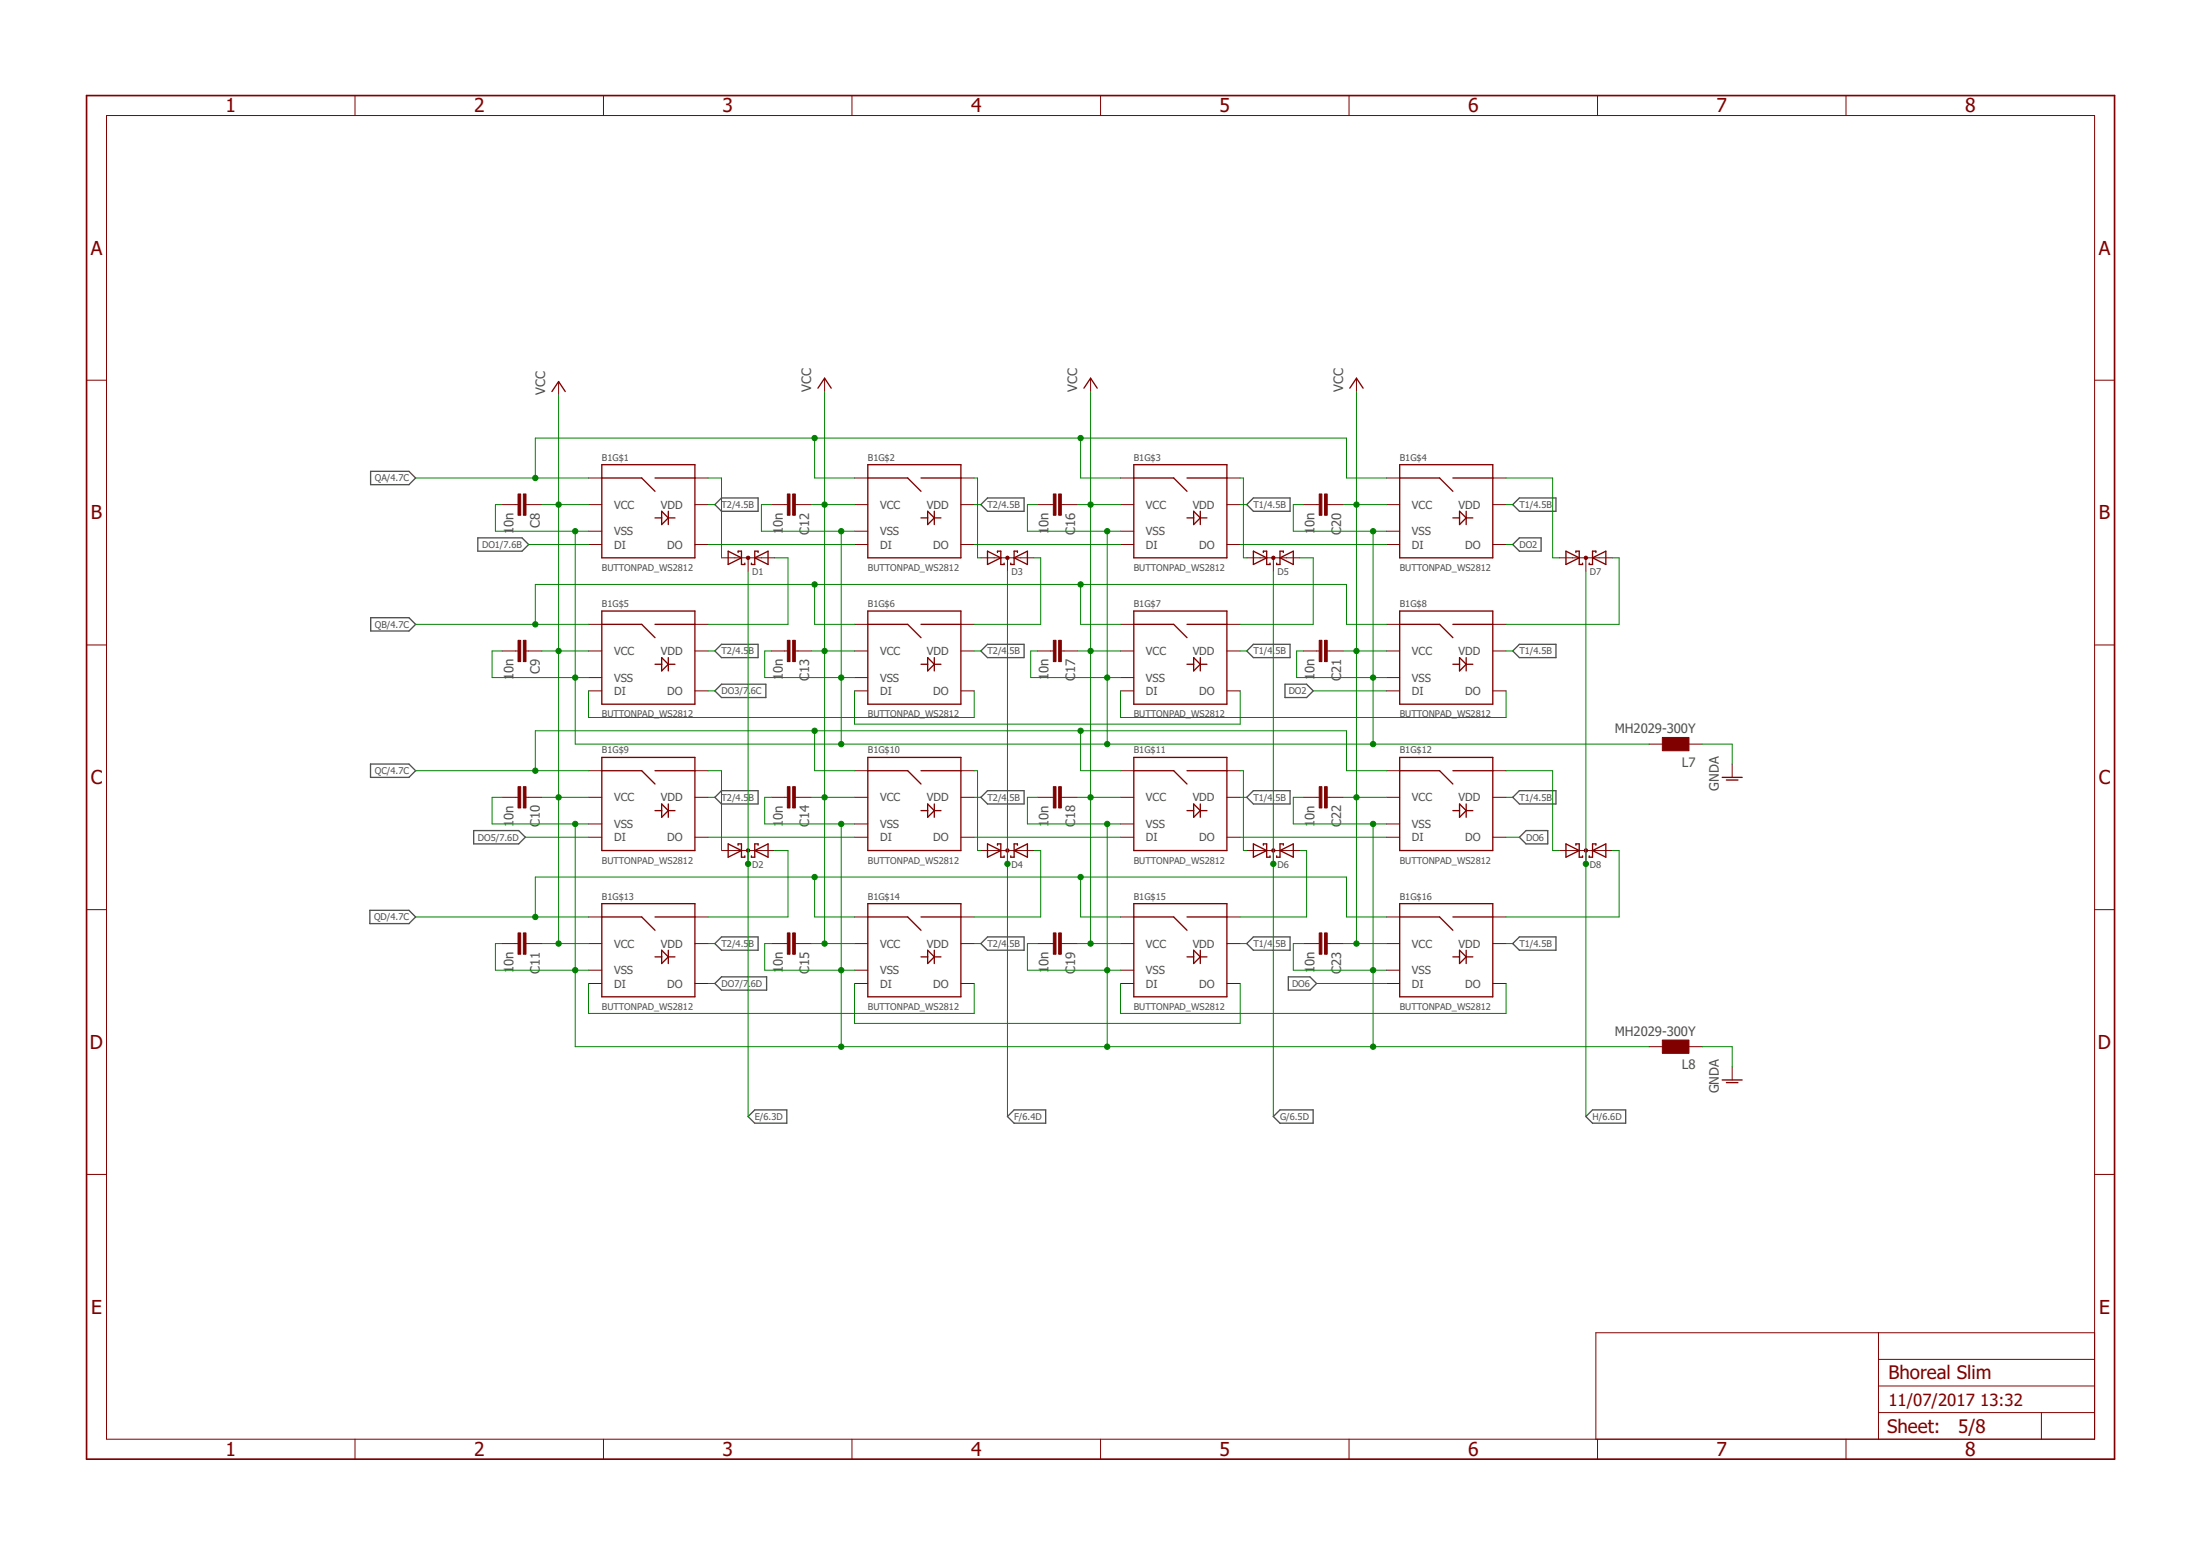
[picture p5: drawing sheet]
<svg xmlns="http://www.w3.org/2000/svg" width="420mm" height="297mm" viewBox="0 0 420 297" stroke-linecap="round" stroke-linejoin="round" font-family="sans-serif">
<g fill="none" stroke="#505050" stroke-width=".25">
<path d="M70.8 90h7.3l1.3 1.2-1.3 1.3h-7.3zM137.8 95.1h7v2.5h-7l-1.3-1.3zM188.6 95.1h7v2.5h-7l-1.3-1.3zM238.1 96.3l1.3-1.2h7v2.5h-7zM290.2 95.1h7v2.5h-7l-1.3-1.3zM70.8 117.9h7.3l1.3 1.3-1.3 1.3h-7.3zM91.2 102.7h8.5l1.3 1.2-1.3 1.3h-8.5zM288.9 103.9l1.3-1.2h4.1v2.5h-4.1zM136.5 131.9l1.3-1.3h8.5v2.6h-8.5zM137.8 123h7v2.5h-7l-1.3-1.2zM188.6 123h7v2.5h-7l-1.3-1.2zM238.1 124.3l1.3-1.3h7v2.5h-7z"/>
<path d="M245.4 130.6h4.1l1.3 1.3-1.3 1.3h-4.1zM288.9 124.3l1.3-1.3h7v2.5h-7zM70.8 145.9h7.3l1.3 1.2-1.3 1.3h-7.3zM90.5 158.6h8.6l1.2 1.2-1.2 1.3h-8.6zM137.8 150.9h7v2.6h-7l-1.3-1.3zM188.6 150.9h7v2.6h-7l-1.3-1.3zM239.4 150.9h7v2.6h-7l-1.3-1.3zM288.9 152.2l1.3-1.3h7v2.6h-7zM290.2 159.8l1.2-1.2h4.2v2.5h-4.2zM70.6 173.8h7.5l1.3 1.2-1.3 1.3h-7.5zM137.8 178.9h7v2.5h-7l-1.3-1.3zM188.6 178.9h7v2.5h-7l-1.3-1.3z"/>
<path d="M136.5 187.7l1.3-1.2h8.6v2.5h-8.6zM238.1 180.1l1.3-1.2h7v2.5h-7zM246 186.5h4.2l1.2 1.2-1.2 1.3h-4.2zM288.9 180.1l1.3-1.2h7v2.5h-7zM142.9 213.1l1.2-1.2h6.2v2.5h-6.2zM193.7 211.9h6v2.5h-6l-1.3-1.3zM244.5 211.9h6.3v2.5h-6.3l-1.3-1.3zM304.1 211.9h6.4v2.5h-6.4l-1.2-1.3z"/>
</g>
<g fill="none" stroke="#800000" stroke-width=".25">
<path d="M105.4 74.7l1.3-1.9 1.2 1.9M156.2 74.1l1.3-1.9 1.2 1.9M207 74.1l1.3-1.9 1.2 1.9M257.8 74.1l1.3-1.9 1.2 1.9M114.9 88.7h17.8v17.8h-17.8zM114.9 91.2h7.7l2.5 2.6M125.1 91.2h7.6M125.1 98.9h1.3M126.4 97.6l1.2 1.3-1.2 1.2zM127.6 97.6v2.5M127.6 98.9h1.3M165.7 88.7h17.8v17.8h-17.8z"/>
<path d="M165.7 91.2h7.7l2.5 2.6M175.9 91.2h7.6M175.9 98.9h1.3M177.2 97.6l1.2 1.3-1.2 1.2zM178.4 98.9h1.3M178.4 97.6v2.5M216.5 88.7h17.8v17.8h-17.8zM216.5 91.2h7.7l2.5 2.6M226.7 91.2h7.6M226.7 98.9h1.3M228 97.6l1.2 1.3-1.2 1.2zM229.2 98.9h1.3"/>
<path d="M229.2 97.6v2.5M267.3 88.7h17.8v17.8h-17.8zM267.3 91.2h7.6l2.6 2.6M277.5 91.2h7.6M277.5 98.9h1.2M278.7 97.6l1.3 1.3-1.3 1.2zM280 98.9h1.3M280 97.6v2.5M114.9 116.6h17.8v17.8h-17.8zM114.9 119.2h7.7l2.5 2.5M125.1 119.2h7.6M139.1 105.2l2.5 1.3-2.5 1.3z"/>
<path d="M141 105.5v-.3h.6v2.6h.6v-.3M144.1 106.5l2.6-1.3v2.6zM144.8 105.5v-.3h-.7v2.6h-.6v-.3M165.7 116.6h17.8v17.8h-17.8zM165.7 119.2h7.7l2.5 2.5M175.9 119.2h7.6M188.6 105.2l2.5 1.3-2.5 1.3zM190.5 105.5v-.3h.6v2.6h.7v-.3M193.7 106.5l2.5-1.3v2.6zM194.3 105.5v-.3h-.6v2.6h-.7v-.3M216.5 116.6h17.8v17.8h-17.8zM216.5 119.2h7.7l2.5 2.5"/>
<path d="M226.7 119.2h7.6M239.4 105.2l2.5 1.3-2.5 1.3zM241.3 105.5v-.3h.6v2.6h.6v-.3M244.5 106.5l2.5-1.3v2.6zM245.1 105.5v-.3h-.6v2.6h-.7v-.3M267.3 116.6h17.8v17.8h-17.8zM267.3 119.2h7.6l2.6 2.5M277.5 119.2h7.6M299.1 105.2l2.5 1.3-2.5 1.3zM301 105.5v-.3h.6v2.6h.6v-.3M304.1 106.5l2.6-1.3v2.6zM304.8 105.5v-.3h-.7v2.6h-.6v-.3"/>
<path d="M125.1 126.8h1.3M126.4 125.5l1.2 1.3-1.2 1.3zM127.6 125.5v2.6M127.6 126.8h1.3M175.9 126.8h1.3M177.2 125.5l1.2 1.3-1.2 1.3zM178.4 125.5v2.6M178.4 126.8h1.3M226.7 126.8h1.3M228 125.5l1.2 1.3-1.2 1.3zM229.2 125.5v2.6M229.2 126.8h1.3"/>
<path d="M277.5 126.8h1.2M278.7 125.5l1.3 1.3-1.3 1.3zM280 125.5v2.6M280 126.8h1.3M114.9 144.6h17.8v17.8h-17.8zM114.9 147.1h7.7l2.5 2.6M125.1 147.1h7.6M125.1 154.7h1.3M126.4 153.5l1.2 1.2-1.2 1.3zM127.6 153.5v2.5M127.6 154.7h1.3M165.7 144.6h17.8v17.8h-17.8z"/>
<path d="M165.7 147.1h7.7l2.5 2.6M175.9 147.1h7.6M175.9 154.7h1.3M177.2 153.5l1.2 1.2-1.2 1.3zM178.4 153.5v2.5M178.4 154.7h1.3M216.5 144.6h17.8v17.8h-17.8zM216.5 147.1h7.7l2.5 2.6M226.7 147.1h7.6M226.7 154.7h1.3M228 153.5l1.2 1.2-1.2 1.3zM229.2 153.5v2.5"/>
<path d="M229.2 154.7h1.3M267.3 144.6h17.8v17.8h-17.8zM267.3 147.1h7.6l2.6 2.6M277.5 147.1h7.6M277.5 154.7h1.2M278.7 153.5l1.3 1.2-1.3 1.3zM280 153.5v2.5M280 154.7h1.3M328.9 148.4h3.8M329.7 148.9h2.2M114.9 172.5h17.8v17.8h-17.8zM114.9 175h7.7l2.5 2.6"/>
<path d="M125.1 175h7.6M139.1 161.1l2.5 1.3-2.5 1.2zM141 161.4v-.3h.6v2.5h.6v-.2M144.1 162.4l2.6-1.3v2.5zM144.8 161.4v-.3h-.7v2.5h-.6v-.2M165.7 172.5h17.8v17.8h-17.8zM165.7 175h7.7l2.5 2.6M175.9 175h7.6M188.6 161.1l2.5 1.3-2.5 1.2zM190.5 161.4v-.3h.6v2.5h.7v-.2M193.7 162.4l2.5-1.3v2.5zM194.3 161.4v-.3h-.6v2.5h-.7v-.2"/>
<path d="M216.5 172.5h17.8v17.8h-17.8zM216.5 175h7.7l2.5 2.6M226.7 175h7.6M239.4 161.1l2.5 1.3-2.5 1.2zM241.3 161.4v-.3h.6v2.5h.6v-.2M244.5 162.4l2.5-1.3v2.5zM245.1 161.4v-.3h-.6v2.5h-.7v-.2M267.3 172.5h17.8v17.8h-17.8zM267.3 175h7.6l2.6 2.6M277.5 175h7.6M299.1 161.1l2.5 1.3-2.5 1.2zM301 161.4v-.3h.6v2.5h.6v-.2"/>
<path d="M304.1 162.4l2.6-1.3v2.5zM304.8 161.4v-.3h-.7v2.5h-.6v-.2M125.1 182.7h1.3M126.4 181.4l1.2 1.3-1.2 1.2zM127.6 181.4v2.5M127.6 182.7h1.3M175.9 182.7h1.3M177.2 181.4l1.2 1.3-1.2 1.2zM178.4 181.4v2.5M178.4 182.7h1.3M226.7 182.7h1.3M228 181.4l1.2 1.3-1.2 1.2z"/>
<path d="M229.2 181.4v2.5M229.2 182.7h1.3M277.5 182.7h1.2M278.7 181.4l1.3 1.3-1.3 1.2zM280 181.4v2.5M280 182.7h1.3M328.9 206.2h3.8M329.7 206.7h2.2"/>
</g>
<g fill="none" stroke="#800000" stroke-width=".19">
<path d="M67.8 18.2v3.9M115.3 18.2v3.9M162.7 18.2v3.9M210.2 18.2v3.9M257.6 18.2v3.9M305.1 18.2v3.9M352.6 18.2v3.9M20.3 22.1h379.7v252.6h-379.7zM16.5 72.6h3.8M106.7 72.8v2.6M157.5 72.2v2.5M208.3 72.2v2.5"/>
<path d="M259.1 72.2v2.5M400 72.6h3.8M95.9 96.3h3M100.5 96.3h3M112.4 96.3h2.5M112.4 91.2h2.5M132.7 96.3h2.6M132.7 91.2h2.6M147.3 96.3h3.1M151.9 96.3h3M163.2 96.3h2.5M163.2 91.2h2.5"/>
<path d="M183.5 96.3h2.6M183.5 91.2h2.6M198.1 96.3h3.1M202.7 96.3h3M214 96.3h2.5M214 91.2h2.5M234.3 96.3h2.6M234.3 91.2h2.6M248.9 96.3h3M253.5 96.3h3M264.8 96.3h2.5M264.8 91.2h2.5"/>
<path d="M285.1 96.3h2.5M285.1 91.2h2.5M112.4 101.4h2.5M112.4 103.9h2.5M112.4 119.2h2.5M132.7 103.9h2.6M132.7 119.2h2.6M137.8 106.5h10.2M142.9 106.5v2.5M163.2 101.4h2.5M163.2 103.9h2.5M163.2 119.2h2.5"/>
<path d="M183.5 103.9h2.6M183.5 119.2h2.6M187.3 106.5h10.2M192.4 106.5v2.5M214 101.4h2.5M214 103.9h2.5M214 119.2h2.5M234.3 103.9h2.6M234.3 119.2h2.6M238.1 106.5h10.2M243.2 106.5v2.5M264.8 101.4h2.5"/>
<path d="M264.8 103.9h2.5M264.8 119.2h2.5M285.1 103.9h2.5M285.1 119.2h2.5M297.8 106.5h10.2M302.9 106.5v2.5M16.5 123.1h3.8M95.9 124.3h3M100.5 124.3h3M112.4 124.3h2.5M112.4 129.3h2.5M112.4 131.9h2.5"/>
<path d="M132.7 124.3h2.6M132.7 131.9h2.6M147.3 124.3h3.1M151.9 124.3h3M163.2 124.3h2.5M163.2 129.3h2.5M163.2 131.9h2.5M183.5 124.3h2.6M183.5 131.9h2.6M198.1 124.3h3.1M202.7 124.3h3M214 124.3h2.5"/>
<path d="M214 129.3h2.5M214 131.9h2.5M234.3 124.3h2.6M234.3 131.9h2.6M248.9 124.3h3M253.5 124.3h3M264.8 124.3h2.5M264.8 129.3h2.5M264.8 131.9h2.5M285.1 124.3h2.5M285.1 131.9h2.5M400 123.1h3.8"/>
<path d="M95.9 152.2h3M100.5 152.2h3M112.4 152.2h2.5M112.4 157.3h2.5M112.4 147.1h2.5M112.4 159.8h2.5M132.7 152.2h2.6M132.7 147.1h2.6M132.7 159.8h2.6M147.3 152.2h3.1M151.9 152.2h3M163.2 152.2h2.5"/>
<path d="M163.2 157.3h2.5M163.2 147.1h2.5M163.2 159.8h2.5M183.5 152.2h2.6M183.5 147.1h2.6M183.5 159.8h2.6M198.1 152.2h3.1M202.7 152.2h3M214 152.2h2.5M214 157.3h2.5M214 147.1h2.5M214 159.8h2.5"/>
<path d="M234.3 152.2h2.6M234.3 147.1h2.6M234.3 159.8h2.6M248.9 152.2h3M253.5 152.2h3M264.8 152.2h2.5M264.8 157.3h2.5M264.8 147.1h2.5M264.8 159.8h2.5M285.1 152.2h2.5M285.1 147.1h2.5M285.1 159.8h2.5"/>
<path d="M314.9 142h2.6M322.6 142h2.5M330.8 145.9v2.5M16.5 173.7h3.8M112.4 175h2.5M132.7 175h2.6M137.8 162.4h10.2M142.9 162.4v2.5M163.2 175h2.5M183.5 175h2.6M187.3 162.4h10.2M192.4 162.4v2.5"/>
<path d="M214 175h2.5M234.3 175h2.6M238.1 162.4h10.2M243.2 162.4v2.5M264.8 175h2.5M285.1 175h2.5M297.8 162.4h10.2M302.9 162.4v2.5M400 173.7h3.8M95.9 180.1h3M100.5 180.1h3M112.4 180.1h2.5"/>
<path d="M112.4 185.2h2.5M112.4 187.7h2.5M132.7 180.1h2.6M132.7 187.7h2.6M147.3 180.1h3.1M151.9 180.1h3M163.2 180.1h2.5M163.2 185.2h2.5M163.2 187.7h2.5M183.5 180.1h2.6M183.5 187.7h2.6M198.1 180.1h3.1"/>
<path d="M202.7 180.1h3M214 180.1h2.5M214 185.2h2.5M214 187.7h2.5M234.3 180.1h2.6M234.3 187.7h2.6M248.9 180.1h3M253.5 180.1h3M264.8 180.1h2.5M264.8 185.2h2.5M264.8 187.7h2.5M285.1 180.1h2.5"/>
<path d="M285.1 187.7h2.5M314.9 199.8h2.6M322.6 199.8h2.5M330.8 203.6v2.6M16.5 224.2h3.8M400 224.2h3.8M358.8 254.4v20.3M358.8 259.5h41.2M400 254.4h-95.2v20.3M67.8 274.7v3.9M115.3 274.7v3.9M162.7 274.7v3.9"/>
<path d="M210.2 274.7v3.9M257.6 274.7v3.9M305.1 274.7v3.9M352.6 274.7v3.9M358.8 269.7h41.2M358.8 264.6h41.2M389.9 269.7v5"/>
</g>
<g fill="#800000" stroke="#800000" stroke-width=".19">
<path d="M98.9 94.3h.5v4.1h-.5z"/>
<path d="M99.9 94.3h.6v4.1h-.6z"/>
<path d="M98.9 122.2h.5v4.1h-.5z"/>
<path d="M99.9 122.2h.6v4.1h-.6z"/>
<path d="M98.9 150.2h.5v4h-.5z"/>
<path d="M99.9 150.2h.6v4h-.6z"/>
<path d="M98.9 178.1h.5v4.1h-.5z"/>
<path d="M99.9 178.1h.6v4.1h-.6z"/>
<path d="M150.4 94.3h.5v4.1h-.5z"/>
<path d="M151.4 94.3h.5v4.1h-.5z"/>
<path d="M150.4 122.2h.5v4.1h-.5z"/>
<path d="M151.4 122.2h.5v4.1h-.5z"/>
<path d="M150.4 150.2h.5v4h-.5z"/>
<path d="M151.4 150.2h.5v4h-.5z"/>
<path d="M150.4 178.1h.5v4.1h-.5z"/>
<path d="M151.4 178.1h.5v4.1h-.5z"/>
<path d="M201.2 94.3h.5v4.1h-.5z"/>
<path d="M202.2 94.3h.5v4.1h-.5z"/>
<path d="M201.2 122.2h.5v4.1h-.5z"/>
<path d="M202.2 122.2h.5v4.1h-.5z"/>
<path d="M201.2 150.2h.5v4h-.5z"/>
<path d="M202.2 150.2h.5v4h-.5z"/>
<path d="M201.2 178.1h.5v4.1h-.5z"/>
<path d="M202.2 178.1h.5v4.1h-.5z"/>
<path d="M251.9 94.3h.6v4.1h-.6z"/>
<path d="M253 94.3h.5v4.1h-.5z"/>
<path d="M251.9 122.2h.6v4.1h-.6z"/>
<path d="M253 122.2h.5v4.1h-.5z"/>
<path d="M251.9 150.2h.6v4h-.6z"/>
<path d="M253 150.2h.5v4h-.5z"/>
<path d="M251.9 178.1h.6v4.1h-.6z"/>
<path d="M253 178.1h.5v4.1h-.5z"/>
<path d="M317.5 140.8h5.1v2.5h-5.1z"/>
<path d="M317.5 198.5h5.1v2.6h-5.1z"/>
</g>
<g fill="#800000" stroke="#800000" stroke-width=".19">
<path d="M142.6 162.1h.5l.1 .3-.1 .2h-.5l-.1-.2z" fill-rule="evenodd"/>
<path d="M192.2 162.1h.4v.5h-.4l-.1-.2z" fill-rule="evenodd"/>
<path d="M243 162.1h.4l.1 .3-.1 .2h-.4z" fill-rule="evenodd"/>
<path d="M302.6 162.1h.5l.1 .3-.1 .2h-.5z" fill-rule="evenodd"/>
<circle cx="142.9" cy="106.5" r=".33"/>
<circle cx="192.4" cy="106.5" r=".33"/>
<circle cx="243.2" cy="106.5" r=".33"/>
<circle cx="302.9" cy="106.5" r=".33"/>
</g>
<path d="M16.5 18.2h387.3v260.4h-387.3z" fill="none" stroke="#800000" stroke-width=".32"/>
<g fill="none" stroke="#008000" stroke-width=".19">
<path d="M106.7 75.4v104.7M157.5 74.7v105.4M208.3 74.7v105.4M259.1 74.7v105.4M79.4 91.2h33M95.9 96.3h-1.3v5.1h17.8M102.2 91.2v-7.6h155v7.6h7.6M103.5 96.3h8.9M135.3 91.2h2.5v15.3M135.3 96.3h1.2M147.3 96.3h-1.9v5.1h17.8M154.9 96.3h8.3"/>
<path d="M155.6 83.6v7.6h7.6M186.1 91.2h.6v15.3h.6M186.1 96.3h1.2M198.1 96.3h-1.9v5.1h17.8M205.7 96.3h8.3M206.4 83.6v7.6h7.6M236.9 91.2h.6v15.3h.6M236.9 96.3h1.2M248.9 96.3h-1.9v5.1h17.8M256.5 96.3h8.3M287.6 91.2h8.9v15.3h1.3M287.6 96.3h1.3"/>
<path d="M79.4 119.2h33M101 103.9h11.4M102.2 119.2v-7.6h155v7.6h7.6M109.9 101.4v40.6h205M135.3 103.9h27.9M142.9 109v104.1M148 106.5h2.5v12.7h-15.2M155.6 111.6v7.6h7.6M160.7 101.4v40.6M186.1 103.9h27.9M192.4 109v104.1M197.5 106.5h1.3v12.7h-12.7"/>
<path d="M206.4 111.6v7.6h7.6M211.5 101.4v40.6M236.9 103.9h27.9M243.2 109v104.1M248.3 106.5h2.5v12.7h-13.9M262.2 101.4v40.6M287.6 103.9h1.3M302.9 109v104.1M308 106.5h1.2v12.7h-21.6M95.9 124.3h-1.9v5h18.4M103.5 124.3h8.9M112.4 131.9v5.1h73.7v-5.1"/>
<path d="M135.3 131.9h1.2M135.3 124.3h1.2M147.3 124.3h-1.3v5h17.2M154.9 124.3h8.3M155.6 139.5v7.6h7.6M163.2 131.9v6.3h73.7v-6.3M186.1 124.3h1.2M198.1 124.3h-1.3v5h17.2M205.7 124.3h8.3M206.4 139.5v7.6h7.6M214 131.9v5.1h73.6v-5.1M236.9 124.3h1.2"/>
<path d="M248.9 124.3h-1.3v5h17.2M250.8 131.9h14M256.5 124.3h8.3M287.6 124.3h1.3M79.4 147.1h33M95.9 152.2h-1.9v5.1h18.4M100.3 159.8h12.1M102.2 147.1v-7.6h155v7.6h7.6M103.5 152.2h8.9M109.9 157.3v42.5h205M135.3 147.1h2.5v15.3M135.3 159.8h27.9"/>
<path d="M135.3 152.2h1.2M147.3 152.2h-1.3v5.1h17.2M154.9 152.2h8.3M160.7 157.3v42.5M186.1 147.1h.6v15.3h.6M186.1 159.8h27.9M186.1 152.2h1.2M198.1 152.2h-1.9v5.1h17.8M205.7 152.2h8.3M211.5 157.3v42.5M236.9 147.1h.6v15.3h.6M236.9 159.8h27.9"/>
<path d="M236.9 152.2h1.2M248.9 152.2h-1.9v5.1h17.8M256.5 152.2h8.3M262.2 157.3v42.5M287.6 147.1h8.9v15.3h1.3M287.6 159.8h2.6M287.6 152.2h1.3M325.1 142h5.7v3.9M79.4 175h33M102.2 175v-7.6h155v7.6h7.6M148 162.4h2.5v12.6h-15.2M155.6 167.4v7.6h7.6"/>
<path d="M197.5 162.4h1.3v12.6h-12.7M206.4 167.4v7.6h7.6M248.3 162.4h1.2v12.6h-12.6M308 162.4h1.2v12.6h-21.6M95.9 180.1h-1.3v5.1h17.8M103.5 180.1h8.9M112.4 187.7v5.8h73.7v-5.8M135.3 180.1h1.2M135.3 187.7h1.2M147.3 180.1h-1.3v5.1h17.2M154.9 180.1h8.3M163.2 187.7v7.7h73.7v-7.7"/>
<path d="M186.1 180.1h1.2M198.1 180.1h-1.9v5.1h17.8M205.7 180.1h8.3M214 187.7v5.8h73.6v-5.8M236.9 180.1h1.2M248.9 180.1h-1.9v5.1h17.8M251.4 187.7h13.4M256.5 180.1h8.3M287.6 180.1h1.3M325.1 199.8h5.7v3.8"/>
</g>
<g fill="#008000" stroke="#008000" stroke-width=".19">
<circle cx="155.6" cy="83.6" r=".51"/>
<circle cx="206.4" cy="83.6" r=".51"/>
<circle cx="102.2" cy="91.2" r=".51"/>
<circle cx="102.2" cy="119.2" r=".51"/>
<circle cx="155.6" cy="111.6" r=".51"/>
<circle cx="206.4" cy="111.6" r=".51"/>
<circle cx="102.2" cy="147.1" r=".51"/>
<circle cx="155.6" cy="139.5" r=".51"/>
<circle cx="206.4" cy="139.5" r=".51"/>
<circle cx="102.2" cy="175" r=".51"/>
<circle cx="155.6" cy="167.4" r=".51"/>
<circle cx="206.4" cy="167.4" r=".51"/>
<circle cx="106.7" cy="96.3" r=".51"/>
<circle cx="106.7" cy="180.1" r=".51"/>
<circle cx="106.7" cy="124.3" r=".51"/>
<circle cx="106.7" cy="152.2" r=".51"/>
<circle cx="157.5" cy="180.1" r=".51"/>
<circle cx="157.5" cy="152.2" r=".51"/>
<circle cx="157.5" cy="124.3" r=".51"/>
<circle cx="157.5" cy="96.3" r=".51"/>
<circle cx="208.3" cy="180.1" r=".51"/>
<circle cx="208.3" cy="96.3" r=".51"/>
<circle cx="208.3" cy="124.3" r=".51"/>
<circle cx="208.3" cy="152.2" r=".51"/>
<circle cx="259.1" cy="180.1" r=".51"/>
<circle cx="259.1" cy="96.3" r=".51"/>
<circle cx="259.1" cy="124.3" r=".51"/>
<circle cx="259.1" cy="152.2" r=".51"/>
<circle cx="142.9" cy="164.9" r=".51"/>
<circle cx="192.4" cy="164.9" r=".51"/>
<circle cx="243.2" cy="164.9" r=".51"/>
<circle cx="302.9" cy="164.9" r=".51"/>
<circle cx="109.9" cy="129.3" r=".51"/>
<circle cx="160.7" cy="129.3" r=".51"/>
<circle cx="211.5" cy="129.3" r=".51"/>
<circle cx="262.2" cy="129.3" r=".51"/>
<circle cx="262.2" cy="142" r=".51"/>
<circle cx="160.7" cy="142" r=".51"/>
<circle cx="211.5" cy="142" r=".51"/>
<circle cx="109.9" cy="101.4" r=".51"/>
<circle cx="160.7" cy="101.4" r=".51"/>
<circle cx="211.5" cy="101.4" r=".51"/>
<circle cx="262.2" cy="101.4" r=".51"/>
<circle cx="109.9" cy="185.2" r=".51"/>
<circle cx="160.7" cy="185.2" r=".51"/>
<circle cx="160.7" cy="199.8" r=".51"/>
<circle cx="211.5" cy="199.8" r=".51"/>
<circle cx="262.2" cy="185.2" r=".51"/>
<circle cx="211.5" cy="185.2" r=".51"/>
<circle cx="262.2" cy="199.8" r=".51"/>
<circle cx="262.2" cy="157.3" r=".51"/>
<circle cx="211.5" cy="157.3" r=".51"/>
<circle cx="160.7" cy="157.3" r=".51"/>
<circle cx="109.9" cy="157.3" r=".51"/>
</g>
<g font-size="3.7" fill="#800000">
<text x="43.1" y="21.4">1</text>
<text x="90.5" y="21.4">2</text>
<text x="138" y="21.4">3</text>
<text x="185.5" y="21.4">4</text>
<text x="232.9" y="21.4">5</text>
<text x="280.4" y="21.4">6</text>
<text x="327.8" y="21.4">7</text>
<text x="375.3" y="21.4">8</text>
<text x="17.3" y="48.6">A</text>
<text x="400.8" y="48.6">A</text>
<text x="17.4" y="99.1">B</text>
<text x="400.8" y="99.1">B</text>
<text x="17.3" y="149.7">C</text>
<text x="400.8" y="149.7">C</text>
<text x="17.2" y="200.2">D</text>
<text x="400.7" y="200.2">D</text>
<text x="17.4" y="250.8">E</text>
<text x="400.9" y="250.8">E</text>
<text x="43.1" y="277.9">1</text>
<text x="90.5" y="277.9">2</text>
<text x="138" y="277.9">3</text>
<text x="185.5" y="277.9">4</text>
<text x="232.9" y="277.9">5</text>
<text x="280.4" y="277.9">6</text>
<text x="327.8" y="277.9">7</text>
<text x="375.3" y="277.9">8</text>
</g>
<g font-size="3.6" fill="#800000">
<text x="360.7" y="263.3">Bhoreal Slim</text>
<text x="360.4" y="273.6">Sheet:</text>
<text x="374" y="273.5">5/8</text>
</g>
<g font-size="3.2" fill="#800000">
<text x="360.7" y="268.4">11/07/2017</text>
<text x="378.2" y="268.4">13:32</text>
</g>
<g font-size="2.5" fill="#505050">
<text x="104.1" y="75.4" transform="rotate(-90 104.1 75.4)">VCC</text>
<text x="154.9" y="74.7" transform="rotate(-90 154.9 74.7)">VCC</text>
<text x="205.7" y="74.7" transform="rotate(-90 205.7 74.7)">VCC</text>
<text x="256.5" y="74.7" transform="rotate(-90 256.5 74.7)">VCC</text>
<text x="98.1" y="102" transform="rotate(-90 98.1 102)">10n</text>
<text x="103.1" y="100.7" transform="rotate(-90 103.1 100.7)">C8</text>
<text x="149.5" y="102" transform="rotate(-90 149.5 102)">10n</text>
<text x="200.3" y="102" transform="rotate(-90 200.3 102)">10n</text>
<text x="251.1" y="102" transform="rotate(-90 251.1 102)">10n</text>
<text x="154.6" y="102.1" transform="rotate(-90 154.6 102.1)">C12</text>
<text x="205.4" y="102.1" transform="rotate(-90 205.4 102.1)">C16</text>
<text x="256.1" y="102.1" transform="rotate(-90 256.1 102.1)">C20</text>
<text x="98.1" y="129.9" transform="rotate(-90 98.1 129.9)">10n</text>
<text x="103.1" y="128.6" transform="rotate(-90 103.1 128.6)">C9</text>
<text x="149.5" y="129.9" transform="rotate(-90 149.5 129.9)">10n</text>
<text x="154.6" y="130" transform="rotate(-90 154.6 130)">C13</text>
<text x="200.3" y="129.9" transform="rotate(-90 200.3 129.9)">10n</text>
<text x="205.4" y="130" transform="rotate(-90 205.4 130)">C17</text>
<text x="251.1" y="129.9" transform="rotate(-90 251.1 129.9)">10n</text>
<text x="256.1" y="130" transform="rotate(-90 256.1 130)">C21</text>
<text x="308.4" y="140">MH2029-300Y</text>
<text x="321.2" y="146.4">L7</text>
<text x="328.3" y="150.9" transform="rotate(-90 328.3 150.9)">GNDA</text>
<text x="98.1" y="157.8" transform="rotate(-90 98.1 157.8)">10n</text>
<text x="103.1" y="157.9" transform="rotate(-90 103.1 157.9)">C10</text>
<text x="149.5" y="157.8" transform="rotate(-90 149.5 157.8)">10n</text>
<text x="154.6" y="157.9" transform="rotate(-90 154.6 157.9)">C14</text>
<text x="200.3" y="157.8" transform="rotate(-90 200.3 157.8)">10n</text>
<text x="205.4" y="157.9" transform="rotate(-90 205.4 157.9)">C18</text>
<text x="251.1" y="157.8" transform="rotate(-90 251.1 157.8)">10n</text>
<text x="256.1" y="157.9" transform="rotate(-90 256.1 157.9)">C22</text>
<text x="98.1" y="185.8" transform="rotate(-90 98.1 185.8)">10n</text>
<text x="103.1" y="185.9" transform="rotate(-90 103.1 185.9)">C11</text>
<text x="149.5" y="185.8" transform="rotate(-90 149.5 185.8)">10n</text>
<text x="154.6" y="185.9" transform="rotate(-90 154.6 185.9)">C15</text>
<text x="200.3" y="185.8" transform="rotate(-90 200.3 185.8)">10n</text>
<text x="205.4" y="185.9" transform="rotate(-90 205.4 185.9)">C19</text>
<text x="251.1" y="185.8" transform="rotate(-90 251.1 185.8)">10n</text>
<text x="256.1" y="185.9" transform="rotate(-90 256.1 185.9)">C23</text>
<text x="308.4" y="197.8">MH2029-300Y</text>
<text x="321.2" y="204.1">L8</text>
<text x="328.3" y="208.7" transform="rotate(-90 328.3 208.7)">GNDA</text>
</g>
<g font-size="2.1" fill="#505050">
<text x="117.3" y="97.1">VCC</text>
<text x="126.2" y="97.1">VDD</text>
<text x="168.1" y="97.1">VCC</text>
<text x="177" y="97.1">VDD</text>
<text x="218.9" y="97.1">VCC</text>
<text x="227.8" y="97.1">VDD</text>
<text x="269.7" y="97.1">VCC</text>
<text x="278.6" y="97.1">VDD</text>
<text x="117.3" y="102.2">VSS</text>
<text x="117.3" y="104.7">DI</text>
<text x="127.4" y="104.7">DO</text>
<text x="168.1" y="102.2">VSS</text>
<text x="168.1" y="104.7">DI</text>
<text x="178.2" y="104.7">DO</text>
<text x="218.9" y="102.2">VSS</text>
<text x="218.9" y="104.7">DI</text>
<text x="229" y="104.7">DO</text>
<text x="269.7" y="102.2">VSS</text>
<text x="269.7" y="104.7">DI</text>
<text x="279.8" y="104.7">DO</text>
<text x="117.3" y="125">VCC</text>
<text x="126.2" y="125">VDD</text>
<text x="168.1" y="125">VCC</text>
<text x="177" y="125">VDD</text>
<text x="218.9" y="125">VCC</text>
<text x="227.8" y="125">VDD</text>
<text x="269.7" y="125">VCC</text>
<text x="278.6" y="125">VDD</text>
<text x="117.3" y="130.1">VSS</text>
<text x="168.1" y="130.1">VSS</text>
<text x="218.9" y="130.1">VSS</text>
<text x="269.7" y="130.1">VSS</text>
<text x="117.3" y="132.6">DI</text>
<text x="127.4" y="132.6">DO</text>
<text x="168.1" y="132.6">DI</text>
<text x="178.2" y="132.6">DO</text>
<text x="218.9" y="132.6">DI</text>
<text x="229" y="132.6">DO</text>
<text x="269.7" y="132.6">DI</text>
<text x="279.8" y="132.6">DO</text>
<text x="117.3" y="153">VCC</text>
<text x="126.2" y="153">VDD</text>
<text x="168.1" y="153">VCC</text>
<text x="177" y="153">VDD</text>
<text x="218.9" y="153">VCC</text>
<text x="227.8" y="153">VDD</text>
<text x="269.7" y="153">VCC</text>
<text x="278.6" y="153">VDD</text>
<text x="117.3" y="158">VSS</text>
<text x="117.3" y="160.6">DI</text>
<text x="127.4" y="160.6">DO</text>
<text x="168.1" y="158">VSS</text>
<text x="168.1" y="160.6">DI</text>
<text x="178.2" y="160.6">DO</text>
<text x="218.9" y="158">VSS</text>
<text x="218.9" y="160.6">DI</text>
<text x="229" y="160.6">DO</text>
<text x="269.7" y="158">VSS</text>
<text x="269.7" y="160.6">DI</text>
<text x="279.8" y="160.6">DO</text>
<text x="117.3" y="186">VSS</text>
<text x="117.3" y="180.9">VCC</text>
<text x="126.2" y="180.9">VDD</text>
<text x="168.1" y="186">VSS</text>
<text x="168.1" y="180.9">VCC</text>
<text x="177" y="180.9">VDD</text>
<text x="218.9" y="186">VSS</text>
<text x="218.9" y="180.9">VCC</text>
<text x="227.8" y="180.9">VDD</text>
<text x="269.7" y="186">VSS</text>
<text x="269.7" y="180.9">VCC</text>
<text x="278.6" y="180.9">VDD</text>
<text x="117.3" y="188.5">DI</text>
<text x="127.4" y="188.5">DO</text>
<text x="168.1" y="188.5">DI</text>
<text x="178.2" y="188.5">DO</text>
<text x="218.9" y="188.5">DI</text>
<text x="229" y="188.5">DO</text>
<text x="269.7" y="188.5">DI</text>
<text x="279.8" y="188.5">DO</text>
</g>
<g font-size="1.8" fill="#505050">
<text x="114.9" y="88">B1G$1</text>
<text x="165.7" y="88">B1G$2</text>
<text x="216.5" y="88">B1G$3</text>
<text x="267.3" y="88">B1G$4</text>
<text x="71.6" y="91.9">QA/4.7C</text>
<text x="137.8" y="97">T2/4.5B</text>
<text x="188.6" y="97">T2/4.5B</text>
<text x="239.4" y="97">T1/4.5B</text>
<text x="290.2" y="97">T1/4.5B</text>
<text x="92.1" y="104.6">DO1/7.6B</text>
<text x="290.2" y="104.6">DO2</text>
<text x="114.9" y="109">BUTTONPAD_WS2812</text>
<text x="143.6" y="109.8">D1</text>
<text x="165.7" y="109">BUTTONPAD_WS2812</text>
<text x="193.2" y="109.8">D3</text>
<text x="216.5" y="109">BUTTONPAD_WS2812</text>
<text x="244" y="109.8">D5</text>
<text x="267.3" y="109">BUTTONPAD_WS2812</text>
<text x="303.6" y="109.8">D7</text>
<text x="71.6" y="119.8">QB/4.7C</text>
<text x="114.9" y="115.9">B1G$5</text>
<text x="165.7" y="115.9">B1G$6</text>
<text x="216.5" y="115.9">B1G$7</text>
<text x="267.3" y="115.9">B1G$8</text>
<text x="137.8" y="124.9">T2/4.5</text>
<text x="143" y="124.9">B</text>
<text x="188.6" y="124.9">T2/4.</text>
<text x="192.8" y="124.9">5B</text>
<text x="239.4" y="124.9">T1/4.</text>
<text x="243.6" y="124.9">5B</text>
<text x="290.2" y="124.9">T1/4.5B</text>
<text x="114.9" y="137">BUTTONPAD_WS2812</text>
<text x="137.8" y="132.5">DO3/7</text>
<text x="142.9" y="132.5">.6C</text>
<text x="165.7" y="137">BUTTONPAD_WS2812</text>
<text x="216.5" y="137">BUTTONPAD_WS2812</text>
<text x="246.1" y="132.5">DO2</text>
<text x="267.3" y="137">BUTTONPAD_WS2812</text>
<text x="114.9" y="143.8">B1G$9</text>
<text x="165.7" y="143.8">B1G$10</text>
<text x="216.5" y="143.8">B1G$11</text>
<text x="267.3" y="143.8">B1G$12</text>
<text x="71.6" y="147.8">QC/4.7C</text>
<text x="137.8" y="152.8">T2/4.5</text>
<text x="143" y="152.8">B</text>
<text x="188.6" y="152.8">T2/4.</text>
<text x="192.8" y="152.8">5B</text>
<text x="239.4" y="152.8">T1/4.</text>
<text x="243.6" y="152.8">5B</text>
<text x="290.2" y="152.8">T1/4.5B</text>
<text x="91.3" y="160.5">DO5/7.6D</text>
<text x="291.4" y="160.5">DO6</text>
<text x="114.9" y="164.9">BUTTONPAD_WS2812</text>
<text x="143.6" y="165.6">D2</text>
<text x="165.7" y="164.9">BUTTONPAD_WS2812</text>
<text x="193.2" y="165.6">D4</text>
<text x="216.5" y="164.9">BUTTONPAD_WS2812</text>
<text x="244" y="165.6">D6</text>
<text x="267.3" y="164.9">BUTTONPAD_WS2812</text>
<text x="303.6" y="165.6">D8</text>
<text x="114.9" y="171.8">B1G$13</text>
<text x="165.7" y="171.8">B1G$14</text>
<text x="216.5" y="171.8">B1G$15</text>
<text x="267.3" y="171.8">B1G$16</text>
<text x="71.4" y="175.7">QD/4.7C</text>
<text x="137.8" y="180.8">T2/4.5</text>
<text x="143" y="180.8">B</text>
<text x="188.6" y="180.8">T2/4.</text>
<text x="192.8" y="180.8">5B</text>
<text x="239.4" y="180.8">T1/4.</text>
<text x="243.6" y="180.8">5B</text>
<text x="290.2" y="180.8">T1/4.5B</text>
<text x="137.8" y="188.4">DO7/7</text>
<text x="142.9" y="188.4">.6D</text>
<text x="246.7" y="188.4">DO6</text>
<text x="114.9" y="192.8">BUTTONPAD_WS2812</text>
<text x="165.7" y="192.8">BUTTONPAD_WS2812</text>
<text x="216.5" y="192.8">BUTTONPAD_WS2812</text>
<text x="267.3" y="192.8">BUTTONPAD_WS2812</text>
<text x="144.1" y="213.8">E/6.3D</text>
<text x="193.7" y="213.8">F/6.4D</text>
<text x="244.5" y="213.8">G/6.5D</text>
<text x="304.1" y="213.8">H/6.6D</text>
</g>
</svg>
